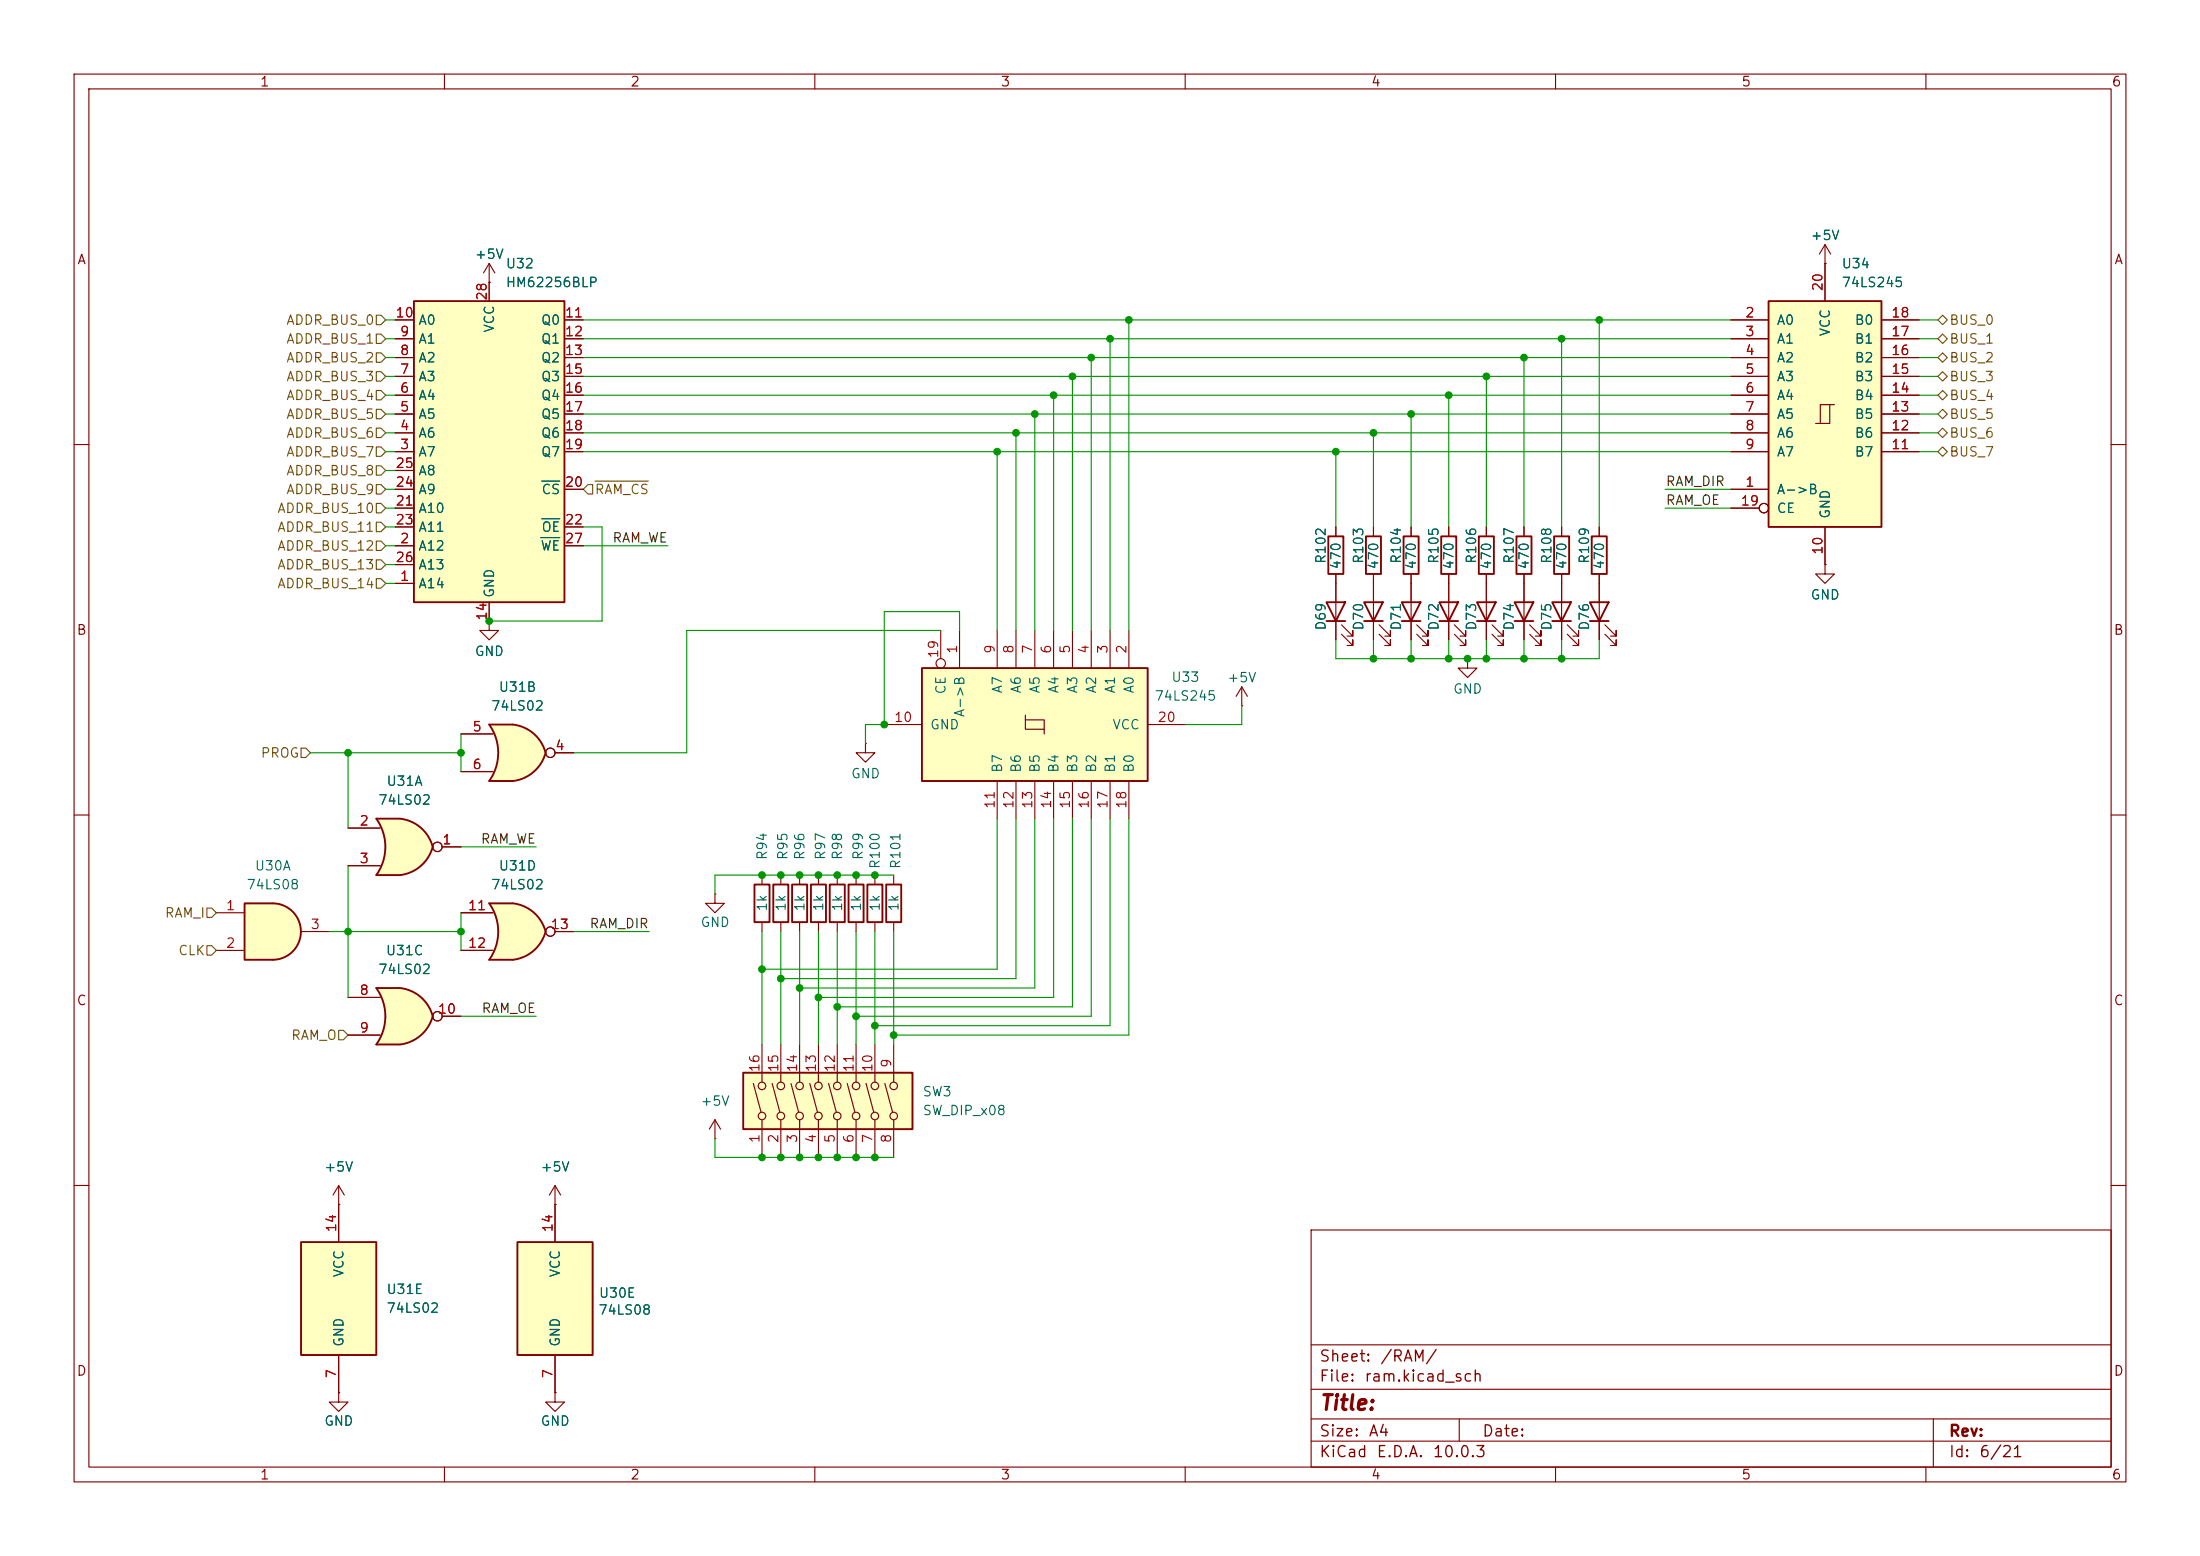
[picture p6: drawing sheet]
<svg xmlns="http://www.w3.org/2000/svg" width="297mm" height="210mm" viewBox="0 0 297 210" stroke-linecap="round" stroke-linejoin="round" font-family="sans-serif">
<g fill="none" stroke="#840000" stroke-width=".15">
<path d="M10 10h277v190h-277zM12 12h273v186h-273zM60 10v2M110 10v2M160 10v2M210 10v2M260 10v2M10 60h2M200.7 71.1v1.3M200.7 77.5v1.2M205.7 71.1v1.3M205.7 77.5v8.9"/>
<path d="M215.9 78.7v7.7M285 60h2M167.6 95.3h.1M167.6 92.7l-.7 1.3M167.6 92.7l.8 1.3M167.6 92.7v2.6M206.5 85.6l1.5 1.5v-.7v.7h-.7M206.5 84.3l1.5 1.6v-.8v.8h-.7M216.7 85.6l1.5 1.5v-.7v.7h-.8M216.7 84.3l1.5 1.6v-.8v.8h-.8M10 110h2M107.9 118.1v1.3"/>
<path d="M285 110h2M107.9 124.5v1.2M10 160h2M177 166h108v32h-108zM285 160h2M45.7 188v1.2h1.3l-1.3 1.3-1.3-1.3h1.3M45.7 188h.1M60 198v2M110 198v2M160 198v2M177 194.5h108M177 191.5h108"/>
<path d="M177 187.5h108M177 181.5h108M197 191.5v3M210 198v2M260 198v2M261 191.5v6.5"/>
</g>
<path d="M199.6 72.4h2.1v5.1h-2.1zM204.7 72.4h2.1v5.1h-2.1zM204.5 81.3h2.5l-1.3 2.5zM204.5 83.8h2.5M214.6 81.3h2.6l-1.3 2.5zM214.6 83.8h2.6M106.9 119.4h2.1v5.1h-2.1z" fill="none" stroke="#840000" stroke-width=".25"/>
<path d="M124.5 90.2h30.4v15.2h-30.4z" fill="#ffffc2"/>
<g fill="none" stroke="#840000" stroke-width=".15">
<path d="M180.3 71.1v1.3M180.3 77.5v8.9M185.4 71.1v1.3M185.4 77.5v8.9M190.5 71.1v1.3M190.5 77.5v8.9M195.6 78.7v7.7M210.8 71.1v1.3M210.8 77.5v8.9M215.9 71.1v1.3M215.9 77.5v1.2M119.4 97.8h5.1"/>
<path d="M127 85.1v3.8M129.5 85.1v5.1M134.6 85.1v5.1M137.2 85.1v5.1M138.4 96.5v1.9h2.6v.7M138.4 97.2h2.6v1.2M139.7 85.1v5.1M142.2 85.1v5.1M144.8 85.1v5.1M147.3 85.1v5.1M149.9 85.1v5.1M152.4 85.1v5.1"/>
<path d="M154.9 97.8h5.1M181.1 85.6l1.5 1.5v-.7v.7h-.7M181.1 84.3l1.5 1.6v-.8v.8h-.7M186.2 85.6l1.5 1.5v-.7v.7h-.8M186.2 84.3l1.5 1.6v-.8v.8h-.8M191.3 85.6l1.5 1.5v-.7v.7h-.8M191.3 84.3l1.5 1.6v-.8v.8h-.8M196.3 85.6l1.6 1.5v-.7v.7h-.8M196.3 84.3l1.6 1.6v-.8v.8h-.8M198.1 88.9v1.3h1.3l-1.3 1.2-1.3-1.2h1.3M198.1 88.9h.1M211.6 85.6l1.5 1.5v-.7v.7h-.8"/>
<path d="M211.6 84.3l1.5 1.6v-.8v.8h-.8M105.4 118.1v1.3M110.5 118.1v1.3M113 118.1v1.3M115.6 118.1v1.3M116.8 100.3v1.3h1.3l-1.3 1.3-1.2-1.3h1.2M116.8 100.3h.1M118.1 118.1v1.3M120.6 118.1v1.3M134.6 105.4v5.1M137.2 105.4v5.1M139.7 105.4v5.1"/>
<path d="M142.2 105.4v5.1M144.8 105.4v5.1M147.3 105.4v5.1M149.9 105.4v5.1M152.4 105.4v5.1M105.4 124.5v1.2M110.5 124.5v1.2M113 124.5v1.2M115.6 124.5v1.2M118.1 124.5v1.2M120.6 124.5v1.2"/>
<circle cx="127" cy="89.5" r=".63"/>
</g>
<g fill="none" stroke="#840000" stroke-width=".25">
<path d="M179.3 72.4h2.1v5.1h-2.1zM184.4 72.4h2v5.1h-2zM189.5 72.4h2v5.1h-2zM209.8 72.4h2v5.1h-2zM214.9 72.4h2v5.1h-2zM124.5 90.2h30.4v15.2h-30.4zM179.1 81.3h2.5l-1.3 2.5zM179.1 83.8h2.5M184.1 81.3h2.6l-1.3 2.5zM184.1 83.8h2.6M189.2 81.3h2.6l-1.3 2.5zM189.2 83.8h2.6"/>
<path d="M194.3 81.3h2.5l-1.2 2.5zM194.3 83.8h2.5M209.5 81.3h2.6l-1.3 2.5zM209.5 83.8h2.6M104.4 119.4h2v5.1h-2zM109.5 119.4h2v5.1h-2zM112 119.4h2v5.1h-2zM114.6 119.4h2v5.1h-2zM117.1 119.4h2v5.1h-2zM119.6 119.4h2.1v5.1h-2.1z"/>
</g>
<path d="M40.6 167.6h10.2v15.3h-10.2z" fill="#ffffc2"/>
<path d="M194.6 72.4h2v5.1h-2zM40.6 167.6h10.2v15.3h-10.2z" fill="none" stroke="#840000" stroke-width=".25"/>
<path d="M195.6 71.1v1.3M195.6 77.5v1.2M45.7 162.6v5M74.9 162.6h.1M74.9 160l-.7 1.3M74.9 160l.8 1.3M74.9 160v2.6M45.7 182.9v5.1M74.9 188v1.2h1.3l-1.3 1.3-1.2-1.3h1.2M74.9 188h.1" fill="none" stroke="#840000" stroke-width=".15"/>
<path d="M69.8 167.6h10.2v15.3h-10.2z" fill="#ffffc2"/>
<path d="M69.8 167.6h10.2v15.3h-10.2z" fill="none" stroke="#840000" stroke-width=".25"/>
<path d="M74.9 162.6v5M74.9 182.9v5.1" fill="none" stroke="#840000" stroke-width=".15"/>
<path d="M100.3 144.8h22.9v7.6h-22.9z" fill="#ffffc2"/>
<g fill="none" stroke="#840000" stroke-width=".15">
<path d="M101.7 146.2l1 3.9M102.9 141v5.1M102.9 151.1v5.1M104.2 146.2l1.1 3.9M105.4 141v5.1M105.4 151.1v5.1M106.8 146.2l1 3.9M107.9 141v5.1M107.9 151.1v5.1M109.3 146.2l1.1 3.9M110.5 141v5.1M110.5 151.1v5.1"/>
<path d="M111.9 146.2l1 3.9M113 141v5.1M113 151.1v5.1M114.4 146.2l1 3.9M115.6 141v5.1M115.6 151.1v5.1M116.9 146.2l1.1 3.9M118.1 141v5.1M118.1 151.1v5.1M119.5 146.2l1 3.9M120.6 141v5.1M120.6 151.1v5.1"/>
<circle cx="102.9" cy="150.6" r=".51"/>
<circle cx="102.9" cy="146.6" r=".51"/>
<circle cx="105.4" cy="150.6" r=".51"/>
<circle cx="105.4" cy="146.6" r=".51"/>
<circle cx="108" cy="150.6" r=".51"/>
<circle cx="108" cy="146.6" r=".51"/>
<circle cx="110.5" cy="150.6" r=".51"/>
<circle cx="110.5" cy="146.6" r=".51"/>
<circle cx="113" cy="150.6" r=".51"/>
<circle cx="113" cy="146.6" r=".51"/>
<circle cx="115.6" cy="146.6" r=".51"/>
<circle cx="115.6" cy="150.6" r=".51"/>
<circle cx="118.1" cy="150.6" r=".51"/>
<circle cx="118.1" cy="146.6" r=".51"/>
<circle cx="120.7" cy="150.6" r=".51"/>
<circle cx="120.7" cy="146.6" r=".51"/>
</g>
<path d="M100.3 144.8h22.9v7.6h-22.9z" fill="none" stroke="#840000" stroke-width=".25"/>
<path d="M36.8 121.9a3.8 3.8 0 0 1 3.8 3.8 3.8 3.8 0 0 1-3.8 3.8z" fill="#ffffc2" stroke="#ffffc2" stroke-width=".14"/>
<path d="M33 121.9h3.8v7.6h-3.8z" fill="#ffffc2"/>
<path d="M33 121.9h3.8a3.8 3.8 0 0 1 3.8 3.8 3.8 3.8 0 0 1-3.8 3.8h-3.8z" fill="none" stroke="#840000" stroke-width=".25"/>
<path d="M246.4 35.6h.1M246.4 33l-.8 1.3M246.4 33l.7 1.3M246.4 33v2.6M246.4 76.2v1.3h1.2l-1.2 1.2-1.3-1.2h1.3M246.4 76.2h.1M29.2 123.2h3.8M29.2 128.3h3.8M40.6 125.7h3.8" fill="none" stroke="#840000" stroke-width=".15"/>
<path d="M238.8 40.6h15.2v30.5h-15.2z" fill="#ffffc2"/>
<g fill="none" stroke="#840000" stroke-width=".15">
<path d="M246.4 35.6v5M233.7 43.2h5.1M233.7 45.7h5.1M233.7 48.3h5.1M233.7 50.8h5.1M233.7 53.3h5.1M233.7 55.9h5.1M233.7 58.4h5.1M247 54.6h-1.3v2.6M247.6 54.6h-.6v2.6h-1.9M254 43.2h5.1M254 45.7h5.1"/>
<path d="M254 48.3h5.1M254 50.8h5.1M254 53.3h5.1M254 55.9h5.1M254 58.4h5.1M233.7 66h5.1M233.7 61h5.1M233.7 68.6h3.8M246.4 71.1v5.1M254 61h5.1"/>
<circle cx="238.1" cy="68.6" r=".63"/>
</g>
<path d="M238.8 40.6h15.2v30.5h-15.2z" fill="none" stroke="#840000" stroke-width=".25"/>
<path d="M50.8 133.4h3.2M50.8 141h3.2" fill="none" stroke="#ffffc2" stroke-width=".14"/>
<g fill="#ffffc2" stroke="#ffffc2" stroke-width=".14">
<path d="M53.4 135.8l5 1.4a5.2 5.2 0 0 1-4.4 3.8z"/>
<path d="M54 133.4a5.1 5.1 0 0 1 4.4 3.8l-5 1.3z"/>
</g>
<path d="M50.8 133.4h3.2v7.6h-3.2a6.7 6.7 0 0 0 0-7.6z" fill="#ffffc2"/>
<path d="M54 133.4h-3.2a6.6 6.6 0 0 1 0 7.6h3.2M54 133.4a5.1 5.1 0 0 1 4.4 3.8 5.2 5.2 0 0 1-4.4 3.8" fill="none" stroke="#840000" stroke-width=".25"/>
<g fill="none" stroke="#840000" stroke-width=".15">
<path d="M47 134.6h4.3M47 139.7h4.3M59.7 137.2h2.5"/>
<circle cx="59.1" cy="137.2" r=".63"/>
</g>
<path d="M66 97.8h3.2M66 105.4h3.2" fill="none" stroke="#ffffc2" stroke-width=".14"/>
<g fill="#ffffc2" stroke="#ffffc2" stroke-width=".14">
<path d="M68.6 100.2l5.1 1.4a5.2 5.2 0 0 1-4.5 3.8z"/>
<path d="M69.2 97.8a5.1 5.1 0 0 1 4.5 3.8l-5 1.3z"/>
</g>
<path d="M66 97.8h3.2v7.6h-3.2a6.7 6.7 0 0 0 0-7.6z" fill="#ffffc2"/>
<path d="M69.2 97.8h-3.2a6.6 6.6 0 0 1 0 7.6h3.2M69.2 97.8a5.1 5.1 0 0 1 4.5 3.8M73.7 101.6a5.2 5.2 0 0 1-4.5 3.8" fill="none" stroke="#840000" stroke-width=".25"/>
<g fill="none" stroke="#840000" stroke-width=".15">
<path d="M66 38.1h.1M66 35.6l-.7 1.2M66 35.6l.8 1.2M66 35.6v2.5M62.2 99.1h4.3M62.2 104.1h4.3M74.9 101.6h2.6"/>
<circle cx="74.3" cy="101.6" r=".63"/>
</g>
<path d="M55.9 40.6h20.3v40.7h-20.3z" fill="#ffffc2"/>
<path d="M55.9 40.6h20.3v40.7h-20.3zM199.4 81.3h2.5l-1.2 2.5zM199.4 83.8h2.5" fill="none" stroke="#840000" stroke-width=".25"/>
<g fill="none" stroke="#840000" stroke-width=".15">
<path d="M66 38.1v2.5M53.3 58.4h2.6M53.3 55.9h2.6M53.3 53.3h2.6M53.3 50.8h2.6M53.3 48.3h2.6M53.3 45.7h2.6M53.3 43.2h2.6M76.2 58.4h2.5M76.2 55.9h2.5M76.2 53.3h2.5M76.2 50.8h2.5"/>
<path d="M76.2 48.3h2.5M76.2 45.7h2.5M76.2 43.2h2.5M53.3 78.7h2.6M53.3 73.7h2.6M53.3 61h2.6M53.3 66h2.6M53.3 68.6h2.6M53.3 71.1h2.6M53.3 63.5h2.6M53.3 76.2h2.6M76.2 73.7h2.5"/>
<path d="M76.2 61h2.5M76.2 66h2.5M76.2 71.1h2.5M200.7 78.7v7.7M66 81.3v2.5M201.4 85.6l1.5 1.5v-.7v.7h-.7M201.4 84.3l1.5 1.6v-.8v.8h-.7"/>
</g>
<path d="M73 72.6h2.6M73.1 64.9h2.5M73.1 70h2.5" fill="none" stroke="#006464" stroke-width=".15"/>
<path d="M66 121.9h3.2M66 129.5h3.2" fill="none" stroke="#ffffc2" stroke-width=".14"/>
<g fill="#ffffc2" stroke="#ffffc2" stroke-width=".14">
<path d="M68.6 124.4l5.1 1.3a5.2 5.2 0 0 1-4.5 3.8z"/>
<path d="M69.2 121.9a5.1 5.1 0 0 1 4.5 3.8l-5 1.3z"/>
</g>
<path d="M66 121.9h3.2v7.6h-3.2a6.7 6.7 0 0 0 0-7.6z" fill="#ffffc2"/>
<path d="M69.2 121.9h-3.2a6.6 6.6 0 0 1 0 7.6h3.2M69.2 121.9a5.1 5.1 0 0 1 4.5 3.8M73.7 125.7a5.2 5.2 0 0 1-4.5 3.8" fill="none" stroke="#840000" stroke-width=".25"/>
<g fill="none" stroke="#840000" stroke-width=".15">
<path d="M62.2 123.2h4.3M62.2 128.3h4.3M74.9 125.7h2.6"/>
<circle cx="74.3" cy="125.7" r=".63"/>
</g>
<path d="M50.8 110.5h3.2M50.8 118.1h3.2" fill="none" stroke="#ffffc2" stroke-width=".14"/>
<g fill="#ffffc2" stroke="#ffffc2" stroke-width=".14">
<path d="M53.4 112.9l5 1.4a5.2 5.2 0 0 1-4.4 3.8z"/>
<path d="M54 110.5a5.1 5.1 0 0 1 4.4 3.8l-5 1.3z"/>
</g>
<path d="M50.8 110.5h3.2v7.6h-3.2a6.7 6.7 0 0 0 0-7.6z" fill="#ffffc2"/>
<path d="M54 110.5h-3.2a6.6 6.6 0 0 1 0 7.6h3.2M54 110.5a5.1 5.1 0 0 1 4.4 3.8 5.2 5.2 0 0 1-4.4 3.8M101.9 119.4h2v5.1h-2z" fill="none" stroke="#840000" stroke-width=".25"/>
<g fill="none" stroke="#840000" stroke-width=".15">
<path d="M66 38.1h.1M66 38.1v2.5M246.4 35.6h.1M246.4 35.6v5M53.3 43.2h2.6M53.3 45.7h2.6M53.3 48.3h2.6M53.3 50.8h2.6M53.3 53.3h2.6M53.3 55.9h2.6M53.3 58.4h2.6M76.2 43.2h2.5"/>
<path d="M76.2 45.7h2.5M76.2 48.3h2.5M76.2 50.8h2.5M76.2 53.3h2.5M76.2 55.9h2.5M76.2 58.4h2.5M233.7 43.2h5.1M233.7 45.7h5.1M233.7 48.3h5.1M233.7 50.8h5.1M233.7 53.3h5.1M233.7 55.9h5.1"/>
<path d="M233.7 58.4h5.1M254 43.2h5.1M254 45.7h5.1M254 48.3h5.1M254 50.8h5.1M254 53.3h5.1M254 55.9h5.1M254 58.4h5.1M53.3 66h2.6M53.3 61h2.6M53.3 68.6h2.6M53.3 78.7h2.6"/>
<path d="M53.3 73.7h2.6M53.3 71.1h2.6M53.3 63.5h2.6M53.3 76.2h2.6M76.2 66h2.5M76.2 61h2.5M76.2 73.7h2.5M76.2 71.1h2.5M180.3 71.1v1.3M180.3 77.5v3.8M185.4 71.1v1.3M185.4 77.5v3.8"/>
<path d="M190.5 71.1v1.3M190.5 77.5v3.8M195.6 71.1v1.3M195.6 77.5v3.8M200.7 71.1v1.3M200.7 77.5v3.8M205.7 71.1v1.3M205.7 77.5v3.8M210.8 71.1v1.3M210.8 77.5v3.8M215.9 71.1v1.3M215.9 77.5v3.8"/>
<path d="M233.7 66h5.1M233.7 61h5.1M233.7 68.6h3.8M246.4 76.2h.1M246.4 71.1v5.1M254 61h5.1M62.2 99.1h4.3M66 83.8v1.3h1.3l-1.3 1.3-1.2-1.3h1.2M66 83.8h.1M66 81.3v2.5M180.3 83.8v2.6M185.4 83.8v2.6"/>
<path d="M190.5 83.8v2.6M195.6 83.8v2.6M200.7 83.8v2.6M205.7 83.8v2.6M210.8 83.8v2.6M215.9 83.8v2.6M47 111.8h4.3M47 116.8h4.3M59.7 114.3h2.5M62.2 104.1h4.3M74.9 101.6h2.6M102.9 118.1v1.3"/>
<path d="M47 134.6h4.3M47 139.7h4.3M59.7 137.2h2.5M62.2 123.2h4.3M62.2 128.3h4.3M74.9 125.7h2.6M96.5 120.7v1.2h1.3l-1.3 1.3-1.3-1.3h1.3M96.5 120.7h.1M102.9 124.5v1.2M96.5 153.7h.1M96.5 151.1l-.7 1.3M96.5 151.1l.8 1.3"/>
<path d="M96.5 151.1v2.6M45.7 162.6h.1M45.7 160l-.7 1.3M45.7 160l.8 1.3M45.7 160v7.6M74.9 162.6h.1M74.9 162.6v5M45.7 188h.1M45.7 182.9v5.1M74.9 188h.1M74.9 182.9v5.1"/>
<circle cx="238.1" cy="68.6" r=".63"/>
<circle cx="59.1" cy="114.3" r=".63"/>
<circle cx="74.3" cy="101.6" r=".63"/>
<circle cx="59.1" cy="137.2" r=".63"/>
<circle cx="74.3" cy="125.7" r=".63"/>
</g>
<g fill="none" stroke="#725600" stroke-width=".15">
<path d="M50.8 55.2h.6l.7 .7-.7 .6h-.6zM50.8 57.8h.6l.7 .6-.7 .7h-.6zM50.8 52.7h.6l.7 .6-.7 .7h-.6zM50.8 50.2h.6l.7 .6-.7 .6h-.6zM50.8 45.1h.6l.7 .6-.7 .7h-.6zM50.8 42.5h.6l.7 .7-.7 .6h-.6zM50.8 47.6h.6l.7 .7-.7 .6h-.6zM261.6 53.3l.7-.6 .6 .6-.6 .7zM261.6 48.3l.7-.7 .6 .7-.6 .6zM261.6 50.8l.7-.6 .6 .6-.6 .6zM261.6 58.4l.7-.6 .6 .6-.6 .7zM261.6 55.9l.7-.7 .6 .7-.6 .6z"/>
<path d="M261.6 45.7l.7-.6 .6 .6-.6 .7zM262.3 42.5l.6 .7-.6 .6-.7-.6zM50.8 67.9h.6l.7 .7-.7 .6h-.6zM50.8 70.5h.6l.7 .6-.7 .7h-.6zM50.8 78.1h.6l.7 .6-.7 .7h-.6zM50.8 73h.6l.7 .7-.7 .6h-.6zM50.8 75.6h.6l.7 .6-.7 .6h-.6zM50.8 60.3h.6l.7 .7-.7 .6h-.6zM50.8 62.9h.6l.7 .6-.7 .6h-.6zM50.8 65.4h.6l.7 .6-.7 .7h-.6zM78.7 66l.7-.6h.6v1.3h-.6zM80.3 64.9h7.2"/>
<path d="M261.6 61l.7-.7 .6 .7-.6 .6zM40.6 101h.7l.6 .6-.6 .6h-.7zM27.9 127.6h.7l.6 .7-.6 .6h-.7zM27.9 122.6h.7l.6 .6-.6 .6h-.7zM45.7 139.1h.7l.6 .6-.6 .6h-.7z"/>
</g>
<g fill="none" stroke="#009600" stroke-width=".15">
<path d="M52.1 58.4h1.2M52.1 45.7h1.2M52.1 43.2h1.2M52.1 48.3h1.2M52.1 55.9h1.2M52.1 53.3h1.2M52.1 50.8h1.2M78.7 58.4h155M78.7 45.7h155M78.7 43.2h155M78.7 48.3h155M78.7 55.9h155"/>
<path d="M78.7 53.3h155M78.7 50.8h155M137.2 58.4v26.7M139.7 55.9v29.2M142.2 53.3v31.8M144.8 50.8v34.3M147.3 48.3v36.8M149.9 45.7v39.4M152.4 43.2v41.9M185.4 58.4v12.7M190.5 55.9v15.2M195.6 53.3v17.8"/>
<path d="M200.7 50.8v20.3M205.7 48.3v22.8M210.8 45.7v25.4M215.9 43.2v27.9M259.1 58.4h2.5M259.1 45.7h2.5M259.1 43.2h2.5M259.1 48.3h2.5M259.1 55.9h2.5M259.1 53.3h2.5M259.1 50.8h2.5M52.1 61h1.2"/>
<path d="M52.1 66h1.2M52.1 68.6h1.2M52.1 73.7h1.2M52.1 71.1h1.2M52.1 76.2h1.2M52.1 78.7h1.2M52.1 63.5h1.2M78.7 61h155M78.7 71.1h2.6v12.7h-15.3M78.7 73.7h11.5M134.6 61v24.1M180.3 61v10.1"/>
<path d="M224.8 66h8.9M224.8 68.6h8.9M259.1 61h2.5M62.2 99.1v5M127 85.1h-34.3v16.5h-15.2M129.5 85.1v-2.5h-10.1v15.2h-2.6v2.5M167.6 95.3v2.5h-7.6M180.3 86.4v2.5h35.6v-2.5M185.4 86.4v2.5M190.5 86.4v2.5M195.6 86.4v2.5M200.7 86.4v2.5"/>
<path d="M205.7 86.4v2.5M210.8 86.4v2.5M41.9 101.6h20.3M47 101.6v10.2M47 116.8v17.8M62.2 114.3h10.2M120.6 118.1h-24.1v2.6M134.6 110.5v20.3h-31.7M137.2 110.5v21.6h-31.8M139.7 110.5v22.9h-31.8M142.2 110.5v24.1h-31.7M144.8 110.5v25.4h-31.8"/>
<path d="M147.3 110.5v26.7h-31.7M149.9 110.5v27.9h-31.8M152.4 110.5v29.2h-31.8M44.4 125.7h17.8M62.2 123.2v5.1M62.2 137.2h10.2M77.5 125.7h10.1M102.9 125.7v15.3M105.4 125.7v15.3M107.9 125.7v15.3M110.5 125.7v15.3M113 125.7v15.3"/>
<path d="M115.6 125.7v15.3M118.1 125.7v15.3M120.6 125.7v15.3M96.5 153.7v2.5h24.1"/>
</g>
<path d="M73 72.6h2.6M73.1 64.9h2.5M73.1 70h2.5" fill="none" stroke="#006464" stroke-width=".15"/>
<g fill="#009600" stroke="#009600" stroke-width=".14">
<circle cx="107.9" cy="118.1" r=".46"/>
<circle cx="110.5" cy="118.1" r=".46"/>
<circle cx="113" cy="118.1" r=".46"/>
<circle cx="118.1" cy="118.1" r=".46"/>
<circle cx="115.6" cy="118.1" r=".46"/>
<circle cx="185.4" cy="58.4" r=".46"/>
<circle cx="137.2" cy="58.4" r=".46"/>
<circle cx="119.4" cy="97.8" r=".46"/>
<circle cx="134.6" cy="61" r=".46"/>
<circle cx="180.3" cy="61" r=".46"/>
<circle cx="200.7" cy="88.9" r=".46"/>
<circle cx="198.1" cy="88.9" r=".46"/>
<circle cx="210.8" cy="45.7" r=".46"/>
<circle cx="205.7" cy="48.3" r=".46"/>
<circle cx="200.7" cy="50.8" r=".46"/>
<circle cx="190.5" cy="88.9" r=".46"/>
<circle cx="185.4" cy="88.9" r=".46"/>
<circle cx="205.7" cy="88.9" r=".46"/>
<circle cx="210.8" cy="88.9" r=".46"/>
<circle cx="195.6" cy="88.9" r=".46"/>
<circle cx="190.5" cy="55.9" r=".46"/>
<circle cx="195.6" cy="53.3" r=".46"/>
<circle cx="215.9" cy="43.2" r=".46"/>
<circle cx="120.6" cy="139.7" r=".46"/>
<circle cx="118.1" cy="138.4" r=".46"/>
<circle cx="113" cy="156.2" r=".46"/>
<circle cx="118.1" cy="156.2" r=".46"/>
<circle cx="115.6" cy="156.2" r=".46"/>
<circle cx="110.5" cy="134.6" r=".46"/>
<circle cx="107.9" cy="133.4" r=".46"/>
<circle cx="115.6" cy="137.2" r=".46"/>
<circle cx="113" cy="135.9" r=".46"/>
<circle cx="110.5" cy="156.2" r=".46"/>
<circle cx="107.9" cy="156.2" r=".46"/>
<circle cx="105.4" cy="156.2" r=".46"/>
<circle cx="102.9" cy="156.2" r=".46"/>
<circle cx="105.4" cy="132.1" r=".46"/>
<circle cx="102.9" cy="130.8" r=".46"/>
<circle cx="144.8" cy="50.8" r=".46"/>
<circle cx="142.2" cy="53.3" r=".46"/>
<circle cx="152.4" cy="43.2" r=".46"/>
<circle cx="149.9" cy="45.7" r=".46"/>
<circle cx="147.3" cy="48.3" r=".46"/>
<circle cx="139.7" cy="55.9" r=".46"/>
<circle cx="66" cy="83.8" r=".46"/>
<circle cx="47" cy="101.6" r=".46"/>
<circle cx="105.4" cy="118.1" r=".46"/>
<circle cx="102.9" cy="118.1" r=".46"/>
<circle cx="47" cy="125.7" r=".46"/>
<circle cx="62.2" cy="125.7" r=".46"/>
<circle cx="62.2" cy="101.6" r=".46"/>
</g>
<text font-size="2" fill="#840000" x="178" y="190.8">Title:</text>
<g font-size="1.5" fill="#840000">
<text x="178" y="184.2">Sheet:</text>
<text x="186.2" y="184.2">/RAM/</text>
<text x="178" y="186.9">File:</text>
<text x="184.1" y="186.9">ram.kicad_sch</text>
<text x="178" y="197.1">KiCad</text>
<text x="178" y="194.3">Size:</text>
<text x="184.7" y="194.3">A4</text>
<text x="185.7" y="197.1">E.D.A.</text>
<text x="193.3" y="197.1">10.0.3</text>
<text x="200" y="194.3">Date:</text>
<text x="263" y="194.3">Rev:</text>
<text x="263" y="197.1">Id:</text>
<text x="267.1" y="197.1">6/21</text>
</g>
<g font-size="1.3" fill="#840000">
<text x="35" y="12">1</text>
<text x="85" y="12">2</text>
<text x="135" y="12">3</text>
<text x="185" y="12">4</text>
<text x="235" y="12">5</text>
<text x="285" y="12">6</text>
<text x="10.3" y="36">A</text>
<text x="285.3" y="36">A</text>
<text x="10.3" y="86">B</text>
<text x="285.3" y="86">B</text>
<text x="10.3" y="136">C</text>
<text x="285.3" y="136">C</text>
<text x="10.3" y="186">D</text>
<text x="285.3" y="186">D</text>
<text x="35" y="200">1</text>
<text x="85" y="200">2</text>
<text x="135" y="200">3</text>
<text x="185" y="200">4</text>
<text x="235" y="200">5</text>
<text x="285" y="200">6</text>
</g>
<g font-size="1.3" fill="#006464">
<text x="64" y="35.3">+5V</text>
<text x="244.3" y="32.7">+5V</text>
<text x="68.2" y="36.5">U32</text>
<text x="68.2" y="39.1">HM62256BLP</text>
<text x="248.5" y="36.5">U34</text>
<text x="248.5" y="39.1">74LS245</text>
<text x="56.4" y="46.7">A1</text>
<text x="56.4" y="44.2">A0</text>
<text x="67" y="45" transform="rotate(-90 67 45)">VCC</text>
<text x="72.9" y="44.2">Q0</text>
<text x="72.9" y="46.7">Q1</text>
<text x="239.8" y="44.2">A0</text>
<text x="239.8" y="46.7">A1</text>
<text x="247.4" y="45.5" transform="rotate(-90 247.4 45.5)">VCC</text>
<text x="250.3" y="46.7">B1</text>
<text x="250.3" y="44.2">B0</text>
<text x="56.4" y="51.8">A3</text>
<text x="56.4" y="49.2">A2</text>
<text x="72.9" y="49.2">Q2</text>
<text x="72.9" y="51.8">Q3</text>
<text x="239.8" y="49.2">A2</text>
<text x="239.8" y="51.8">A3</text>
<text x="250.3" y="51.8">B3</text>
<text x="250.3" y="49.2">B2</text>
<text x="56.4" y="59.4">A6</text>
<text x="56.4" y="56.9">A5</text>
<text x="56.4" y="54.3">A4</text>
<text x="72.9" y="54.3">Q4</text>
<text x="72.9" y="56.9">Q5</text>
<text x="72.9" y="59.4">Q6</text>
<text x="239.8" y="54.3">A4</text>
<text x="239.8" y="56.9">A5</text>
<text x="239.8" y="59.4">A6</text>
<text x="250.3" y="59.4">B6</text>
<text x="250.3" y="56.9">B5</text>
<text x="250.3" y="54.3">B4</text>
<text x="56.4" y="61.9">A7</text>
<text x="56.4" y="64.5">A8</text>
<text x="72.9" y="61.9">Q7</text>
<text x="239.8" y="61.9">A7</text>
<text x="250.3" y="61.9">B7</text>
<text x="56.4" y="69.6">A10</text>
<text x="56.4" y="67">A9</text>
<text x="73" y="67">CS</text>
<text x="239.8" y="67">A-&gt;B</text>
<text x="239.8" y="69.6">CE</text>
<text x="247.4" y="70.1" transform="rotate(-90 247.4 70.1)">GND</text>
<text x="56.4" y="74.6">A12</text>
<text x="56.4" y="72.1">A11</text>
<text x="56.4" y="77.2">A13</text>
<text x="72.9" y="74.6">WE</text>
<text x="73" y="72.1">OE</text>
<text x="179.3" y="76.2" transform="rotate(-90 179.3 76.2)">R102</text>
<text x="181.3" y="77" transform="rotate(-90 181.3 77)">470</text>
<text x="184.4" y="76.2" transform="rotate(-90 184.4 76.2)">R103</text>
<text x="186.4" y="77" transform="rotate(-90 186.4 77)">470</text>
<text x="189.4" y="76.2" transform="rotate(-90 189.4 76.2)">R104</text>
<text x="191.5" y="77" transform="rotate(-90 191.5 77)">470</text>
<text x="194.5" y="76.2" transform="rotate(-90 194.5 76.2)">R105</text>
<text x="196.6" y="77" transform="rotate(-90 196.6 77)">470</text>
<text x="199.6" y="76.2" transform="rotate(-90 199.6 76.2)">R106</text>
<text x="201.6" y="77" transform="rotate(-90 201.6 77)">470</text>
<text x="204.7" y="76.2" transform="rotate(-90 204.7 76.2)">R107</text>
<text x="206.7" y="77" transform="rotate(-90 206.7 77)">470</text>
<text x="209.8" y="76.2" transform="rotate(-90 209.8 76.2)">R108</text>
<text x="211.8" y="77" transform="rotate(-90 211.8 77)">470</text>
<text x="214.8" y="76.2" transform="rotate(-90 214.8 76.2)">R109</text>
<text x="216.9" y="77" transform="rotate(-90 216.9 77)">470</text>
<text x="56.4" y="79.7">A14</text>
<text x="67" y="80.8" transform="rotate(-90 67 80.8)">GND</text>
<text x="244.3" y="81.2">GND</text>
<text x="64" y="88.9">GND</text>
<text x="179.3" y="85.2" transform="rotate(-90 179.3 85.2)">D69</text>
<text x="184.4" y="85.2" transform="rotate(-90 184.4 85.2)">D70</text>
<text x="189.4" y="85.2" transform="rotate(-90 189.4 85.2)">D71</text>
<text x="194.5" y="85.2" transform="rotate(-90 194.5 85.2)">D72</text>
<text x="199.6" y="85.2" transform="rotate(-90 199.6 85.2)">D73</text>
<text x="204.7" y="85.2" transform="rotate(-90 204.7 85.2)">D74</text>
<text x="209.8" y="85.2" transform="rotate(-90 209.8 85.2)">D75</text>
<text x="214.8" y="85.2" transform="rotate(-90 214.8 85.2)">D76</text>
<text x="67.2" y="93.7">U31B</text>
<text x="128" y="93.8" transform="rotate(-90 128 93.8)">CE</text>
<text x="135.6" y="93.7" transform="rotate(-90 135.6 93.7)">A7</text>
<text x="138.1" y="93.7" transform="rotate(-90 138.1 93.7)">A6</text>
<text x="140.7" y="93.7" transform="rotate(-90 140.7 93.7)">A5</text>
<text x="143.2" y="93.7" transform="rotate(-90 143.2 93.7)">A4</text>
<text x="145.8" y="93.7" transform="rotate(-90 145.8 93.7)">A3</text>
<text x="148.3" y="93.7" transform="rotate(-90 148.3 93.7)">A2</text>
<text x="150.8" y="93.7" transform="rotate(-90 150.8 93.7)">A1</text>
<text x="153.4" y="93.7" transform="rotate(-90 153.4 93.7)">A0</text>
<text x="155.8" y="94.9">74LS245</text>
<text x="158" y="92.3">U33</text>
<text x="165.6" y="92.4">+5V</text>
<text x="196.1" y="93.9">GND</text>
<text x="66.2" y="96.2">74LS02</text>
<text x="125.5" y="98.8">GND</text>
<text x="130.5" y="96.9" transform="rotate(-90 130.5 96.9)">A-&gt;B</text>
<text x="150.1" y="98.8">VCC</text>
<text x="52.1" y="106.4">U31A</text>
<text x="114.8" y="105.4">GND</text>
<text x="135.6" y="104.4" transform="rotate(-90 135.6 104.4)">B7</text>
<text x="138.1" y="104.4" transform="rotate(-90 138.1 104.4)">B6</text>
<text x="140.7" y="104.4" transform="rotate(-90 140.7 104.4)">B5</text>
<text x="143.2" y="104.4" transform="rotate(-90 143.2 104.4)">B4</text>
<text x="145.8" y="104.4" transform="rotate(-90 145.8 104.4)">B3</text>
<text x="148.3" y="104.4" transform="rotate(-90 148.3 104.4)">B2</text>
<text x="150.8" y="104.4" transform="rotate(-90 150.8 104.4)">B1</text>
<text x="153.4" y="104.4" transform="rotate(-90 153.4 104.4)">B0</text>
<text x="51" y="108.9">74LS02</text>
<text x="34.3" y="117.8">U30A</text>
<text x="67.2" y="117.8">U31D</text>
<text x="103.8" y="116.2" transform="rotate(-90 103.8 116.2)">R94</text>
<text x="106.6" y="116.2" transform="rotate(-90 106.6 116.2)">R95</text>
<text x="108.9" y="116.2" transform="rotate(-90 108.9 116.2)">R96</text>
<text x="111.7" y="116.2" transform="rotate(-90 111.7 116.2)">R97</text>
<text x="114" y="116.2" transform="rotate(-90 114 116.2)">R98</text>
<text x="116.8" y="116.2" transform="rotate(-90 116.8 116.2)">R99</text>
<text x="119.1" y="117.4" transform="rotate(-90 119.1 117.4)">R100</text>
<text x="121.9" y="117.4" transform="rotate(-90 121.9 117.4)">R101</text>
<text x="33.2" y="120.4">74LS08</text>
<text x="66.2" y="120.4">74LS02</text>
<text x="94.5" y="125.4">GND</text>
<text x="103.8" y="123.1" transform="rotate(-90 103.8 123.1)">1k</text>
<text x="106.4" y="123.1" transform="rotate(-90 106.4 123.1)">1k</text>
<text x="108.9" y="123.1" transform="rotate(-90 108.9 123.1)">1k</text>
<text x="111.5" y="123.1" transform="rotate(-90 111.5 123.1)">1k</text>
<text x="114" y="123.1" transform="rotate(-90 114 123.1)">1k</text>
<text x="116.5" y="123.1" transform="rotate(-90 116.5 123.1)">1k</text>
<text x="119.1" y="123.1" transform="rotate(-90 119.1 123.1)">1k</text>
<text x="121.6" y="123.1" transform="rotate(-90 121.6 123.1)">1k</text>
<text x="51" y="131.8">74LS02</text>
<text x="52" y="129.2">U31C</text>
<text x="94.5" y="149.6">+5V</text>
<text x="124.5" y="148.3">SW3</text>
<text x="124.5" y="150.8">SW_DIP_x08</text>
<text x="43.7" y="158.5">+5V</text>
<text x="72.9" y="158.5">+5V</text>
<text x="46.7" y="172.5" transform="rotate(-90 46.7 172.5)">VCC</text>
<text x="75.9" y="172.5" transform="rotate(-90 75.9 172.5)">VCC</text>
<text x="52.1" y="175">U31E</text>
<text x="52.1" y="177.5">74LS02</text>
<text x="80.7" y="177.8">74LS08</text>
<text x="80.8" y="175.5">U30E</text>
<text x="46.7" y="181.9" transform="rotate(-90 46.7 181.9)">GND</text>
<text x="75.9" y="181.9" transform="rotate(-90 75.9 181.9)">GND</text>
<text x="43.7" y="192.7">GND</text>
<text x="72.9" y="192.7">GND</text>
</g>
<g font-size="1.3" fill="#a90000">
<text x="66" y="40.7" transform="rotate(-90 66 40.7)">28</text>
<text x="246.4" y="39.4" transform="rotate(-90 246.4 39.4)">20</text>
<text x="53.3" y="43.2">10</text>
<text x="53.9" y="45.7">9</text>
<text x="76.2" y="43.2">11</text>
<text x="76.2" y="45.7">12</text>
<text x="235.5" y="43.2">2</text>
<text x="235.5" y="45.7">3</text>
<text x="255.2" y="45.7">17</text>
<text x="255.2" y="43.2">18</text>
<text x="53.9" y="53.3">6</text>
<text x="53.9" y="50.8">7</text>
<text x="53.9" y="48.2">8</text>
<text x="76.2" y="48.2">13</text>
<text x="76.2" y="50.8">15</text>
<text x="76.2" y="53.3">16</text>
<text x="235.5" y="48.2">4</text>
<text x="235.5" y="50.8">5</text>
<text x="235.5" y="53.3">6</text>
<text x="255.2" y="53.3">14</text>
<text x="255.2" y="50.8">15</text>
<text x="255.2" y="48.2">16</text>
<text x="53.9" y="58.4">4</text>
<text x="53.9" y="55.9">5</text>
<text x="76.2" y="55.9">17</text>
<text x="76.2" y="58.4">18</text>
<text x="235.5" y="55.9">7</text>
<text x="235.5" y="58.4">8</text>
<text x="255.2" y="58.4">12</text>
<text x="255.2" y="55.9">13</text>
<text x="53.3" y="63.5">25</text>
<text x="53.9" y="60.9">3</text>
<text x="76.2" y="60.9">19</text>
<text x="235.5" y="60.9">9</text>
<text x="255.2" y="60.9">11</text>
<text x="53.3" y="68.6">21</text>
<text x="53.3" y="71.1">23</text>
<text x="53.3" y="66">24</text>
<text x="76.2" y="66">20</text>
<text x="76.2" y="71.1">22</text>
<text x="234.9" y="68.6">19</text>
<text x="235.5" y="66">1</text>
<text x="53.3" y="76.2">26</text>
<text x="53.9" y="73.6">2</text>
<text x="76.2" y="73.6">27</text>
<text x="246.4" y="75" transform="rotate(-90 246.4 75)">10</text>
<text x="53.9" y="78.7">1</text>
<text x="66" y="83.9" transform="rotate(-90 66 83.9)">14</text>
<text x="127" y="88.9" transform="rotate(-90 127 88.9)">19</text>
<text x="129.5" y="88.3" transform="rotate(-90 129.5 88.3)">1</text>
<text x="134.6" y="88.3" transform="rotate(-90 134.6 88.3)">9</text>
<text x="137.1" y="88.3" transform="rotate(-90 137.1 88.3)">8</text>
<text x="139.7" y="88.3" transform="rotate(-90 139.7 88.3)">7</text>
<text x="142.2" y="88.3" transform="rotate(-90 142.2 88.3)">6</text>
<text x="144.8" y="88.3" transform="rotate(-90 144.8 88.3)">5</text>
<text x="147.3" y="88.3" transform="rotate(-90 147.3 88.3)">4</text>
<text x="149.8" y="88.3" transform="rotate(-90 149.8 88.3)">3</text>
<text x="152.4" y="88.3" transform="rotate(-90 152.4 88.3)">2</text>
<text x="63.7" y="99">5</text>
<text x="74.9" y="101.6">4</text>
<text x="120.6" y="97.8">10</text>
<text x="156.2" y="97.8">20</text>
<text x="63.7" y="104.1">6</text>
<text x="48.4" y="111.7">2</text>
<text x="134.6" y="109.3" transform="rotate(-90 134.6 109.3)">11</text>
<text x="137.1" y="109.3" transform="rotate(-90 137.1 109.3)">12</text>
<text x="139.7" y="109.3" transform="rotate(-90 139.7 109.3)">13</text>
<text x="142.2" y="109.3" transform="rotate(-90 142.2 109.3)">14</text>
<text x="144.8" y="109.3" transform="rotate(-90 144.8 109.3)">15</text>
<text x="147.3" y="109.3" transform="rotate(-90 147.3 109.3)">16</text>
<text x="149.8" y="109.3" transform="rotate(-90 149.8 109.3)">17</text>
<text x="152.4" y="109.3" transform="rotate(-90 152.4 109.3)">18</text>
<text x="48.4" y="116.8">3</text>
<text x="59.6" y="114.3">1</text>
<text x="30.4" y="123.2">1</text>
<text x="41.8" y="125.7">3</text>
<text x="63.1" y="123.2">11</text>
<text x="74.3" y="125.7">13</text>
<text x="30.4" y="128.2">2</text>
<text x="63.1" y="128.2">12</text>
<text x="48.4" y="134.6">8</text>
<text x="59" y="137.1">10</text>
<text x="48.4" y="139.7">9</text>
<text x="102.8" y="144.8" transform="rotate(-90 102.8 144.8)">16</text>
<text x="105.4" y="144.8" transform="rotate(-90 105.4 144.8)">15</text>
<text x="107.9" y="144.8" transform="rotate(-90 107.9 144.8)">14</text>
<text x="110.5" y="144.8" transform="rotate(-90 110.5 144.8)">13</text>
<text x="113" y="144.8" transform="rotate(-90 113 144.8)">12</text>
<text x="115.5" y="144.8" transform="rotate(-90 115.5 144.8)">11</text>
<text x="118.1" y="144.8" transform="rotate(-90 118.1 144.8)">10</text>
<text x="120.6" y="144.2" transform="rotate(-90 120.6 144.2)">9</text>
<text x="102.8" y="154.4" transform="rotate(-90 102.8 154.4)">1</text>
<text x="105.4" y="154.4" transform="rotate(-90 105.4 154.4)">2</text>
<text x="107.9" y="154.4" transform="rotate(-90 107.9 154.4)">3</text>
<text x="110.5" y="154.4" transform="rotate(-90 110.5 154.4)">4</text>
<text x="113" y="154.4" transform="rotate(-90 113 154.4)">5</text>
<text x="115.5" y="154.4" transform="rotate(-90 115.5 154.4)">6</text>
<text x="118.1" y="154.4" transform="rotate(-90 118.1 154.4)">7</text>
<text x="120.6" y="154.4" transform="rotate(-90 120.6 154.4)">8</text>
<text x="45.7" y="166.4" transform="rotate(-90 45.7 166.4)">14</text>
<text x="74.9" y="166.4" transform="rotate(-90 74.9 166.4)">14</text>
<text x="45.7" y="186.1" transform="rotate(-90 45.7 186.1)">7</text>
<text x="74.9" y="186.1" transform="rotate(-90 74.9 186.1)">7</text>
</g>
<g font-size="1.3" fill="#725600">
<text x="38.6" y="46.7">ADDR_BUS_1</text>
<text x="38.6" y="44.2">ADDR_BUS_0</text>
<text x="263.1" y="44.2">BUS_0</text>
<text x="263.1" y="46.7">BUS_1</text>
<text x="38.6" y="51.8">ADDR_BUS_3</text>
<text x="38.6" y="49.2">ADDR_BUS_2</text>
<text x="263.1" y="49.2">BUS_2</text>
<text x="263.1" y="51.8">BUS_3</text>
<text x="38.6" y="56.9">ADDR_BUS_5</text>
<text x="38.6" y="59.4">ADDR_BUS_6</text>
<text x="38.6" y="54.3">ADDR_BUS_4</text>
<text x="263.1" y="54.3">BUS_4</text>
<text x="263.1" y="59.4">BUS_6</text>
<text x="263.1" y="56.9">BUS_5</text>
<text x="38.6" y="61.9">ADDR_BUS_7</text>
<text x="38.6" y="64.5">ADDR_BUS_8</text>
<text x="263.1" y="61.9">BUS_7</text>
<text x="37.3" y="69.6">ADDR_BUS_10</text>
<text x="38.6" y="67">ADDR_BUS_9</text>
<text x="80.2" y="67">RAM_CS</text>
<text x="37.3" y="72.1">ADDR_BUS_11</text>
<text x="37.3" y="74.6">ADDR_BUS_12</text>
<text x="37.3" y="77.2">ADDR_BUS_13</text>
<text x="37.3" y="79.7">ADDR_BUS_14</text>
<text x="35.1" y="102.6">PROG</text>
<text x="22.2" y="124.2">RAM_I</text>
<text x="24" y="129.2">CLK</text>
<text x="39.2" y="140.7">RAM_O</text>
</g>
<g font-size="1.3" fill="#0f0f0f">
<text x="224.8" y="65.9">RAM_DIR</text>
<text x="224.8" y="68.5">RAM_OE</text>
<text x="82.6" y="73.5">RAM_WE</text>
<text x="64.8" y="114.2">RAM_WE</text>
<text x="79.5" y="125.6">RAM_DIR</text>
<text x="64.9" y="137">RAM_OE</text>
</g>
</svg>
